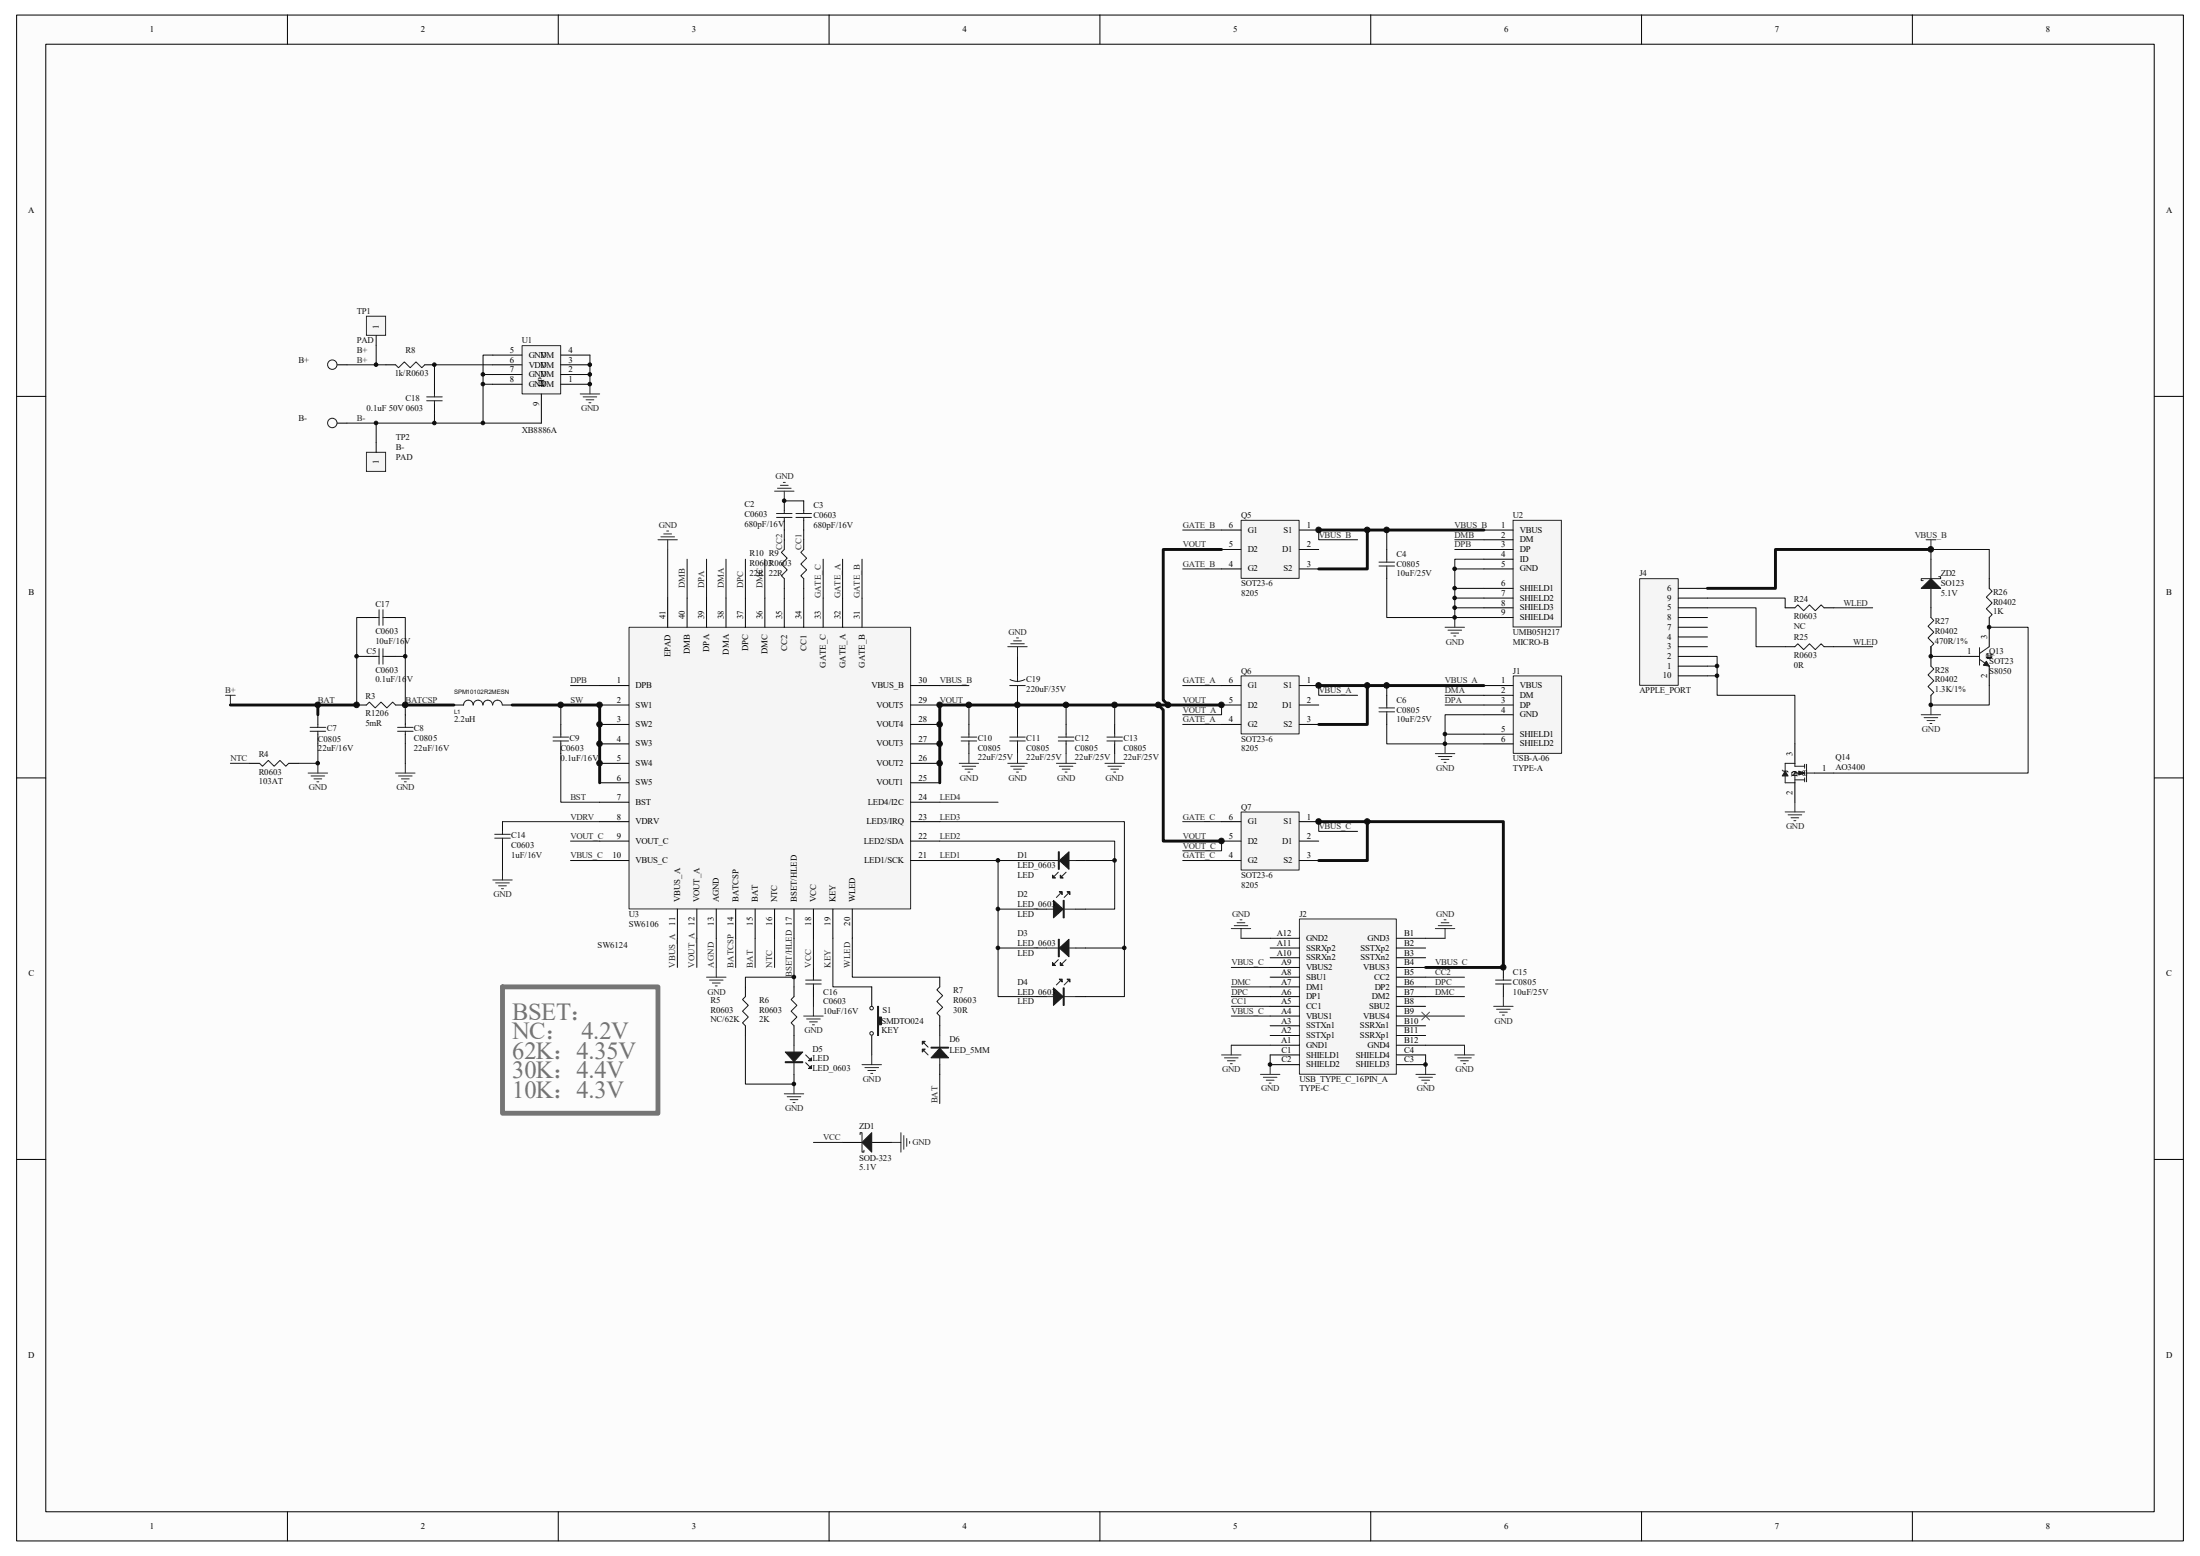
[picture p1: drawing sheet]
<svg xmlns="http://www.w3.org/2000/svg" width="297mm" height="210mm" viewBox="0 0 297 210" stroke-linecap="round" stroke-linejoin="round" font-family="sans-serif">
<path d="M2.3 2.1h292.5v205.9h-292.5z" fill="#fcfcfc"/>
<path d="M2.2 2h292.6v206h-292.6z" fill="none" stroke="#000" stroke-width=".14"/>
<path d="M6.2 6h284.6v198h-284.6z" fill="#fcfcfc"/>
<g fill="none" stroke="#000" stroke-width=".14">
<path d="M6.2 6h284.6v198h-284.6zM38.8 2v3.9M75.4 2v3.9M111.9 2v3.9M148.5 2v3.9M185.1 2v3.9M221.6 2v3.9M258.2 2v3.9M2.2 53.5h4M290.9 53.5h3.9M105.9 67.6v1.3M105.9 70.2v1.3"/>
<path d="M108.5 67.6v1.3M108.5 70.2v1.3M42.9 96.5v1.3M42.9 99.1v1.3M48.2 95.2h1.3M49.5 88.6h1.3M52.1 88.6h1.3M53.4 95.2h1.3M130.8 97.8v1.3M137.4 97.8v1.3M143.9 97.8v1.3M2.2 105h4"/>
<path d="M33.7 103h1.3M39 103h1.3M67.8 110.9v1.3M67.8 113.5v1.3M130.8 100.4v1.3M137.4 100.4v1.3M140 116.1h1.3M143.9 100.4v1.3M145.2 116.1h1.4M290.9 105h3.9M100.6 133.2v1.3M100.6 138.5v1.3"/>
<path d="M107.2 133.2v1.3M107.2 138.5v1.3M109.8 130.6v1.3M109.8 133.2v1.3M117.7 133.2v2.6M117.7 139.8v2.6M2.2 156.5h4M290.9 156.5h3.9M38.8 204v4M75.4 204v4M111.9 204v4M148.5 204v4"/>
<path d="M185.1 204v4M221.6 204v4M258.2 204v4"/>
</g>
<g fill="none" stroke="#1c1c1c" stroke-width=".14">
<path d="M104.8 69.3h2.1M104.8 69.8h2.1M105.9 68.9v.4M105.9 69.8v.4M107.5 69.3h2.1M107.5 69.8h2.1M108.5 68.9v.4M108.5 69.8v.4M41.9 98.2h2.1M41.9 98.7h2.1M42.9 97.8v.4M42.9 98.7v.4"/>
<path d="M49.5 95.2l.4-.4 .8 .7 .7-.7 .8 .7 .8-.7 .4 .4M50.8 88.6h.4M51.2 87.5v2.1M51.7 87.5v2.1M51.7 88.6h.4M129.8 99.5h2.1M130.8 99.1v.4M136.3 99.5h2.1M137.4 99.1v.4M142.9 99.5h2.1M143.9 99.1v.4M35 103l.4 .4 .8-.8 .8 .8 .8-.8 .8 .8 .4-.4"/>
<path d="M66.8 112.6h2.1M66.8 113.1h2.1M67.8 112.2v.4M67.8 113.1v.4M129.8 100h2.1M130.8 100v.4M136.3 100h2.1M137.4 100v.4M141.3 116.1h3.9M142.9 117.7l-.5 .5M142.9 100h2.1M143.9 117.7l-.5 .5"/>
<path d="M143.9 100v.4M100.6 134.5l-.4 .4 .8 .8-.8 .8 .8 .8-.8 .8 .4 .4M107.2 134.5l-.4 .4 .8 .8-.8 .8 .8 .8-.8 .8 .4 .4M108.8 132.3h2.1M108.8 132.8h2.1M109.8 131.9v.4M109.8 132.8v.4"/>
<circle cx="117.7" cy="139.5" r=".24"/>
<circle cx="117.7" cy="136.1" r=".24"/>
</g>
<g fill="#1c1c1c" stroke="#1c1c1c" stroke-width=".14">
<path d="M143 116.1l1.3-1.1v2.3z"/>
<path d="M142.1 118.1l.4 .4h-.4z"/>
<path d="M143.1 118.1l.4 .4h-.4z"/>
<path d="M118.5 135.8h.1v1.5h.4v1h-.4v1.5h-.1z" fill-rule="evenodd"/>
<path d="M142.9 115h.1v2.3h-.1z" fill-rule="evenodd"/>
</g>
<path d="M175.5 124.1h13v20.9h-13z" fill="#f5f5f5"/>
<path d="M175.4 124h13.1v21h-13.1z" fill="none" stroke="#262626" stroke-width=".14"/>
<g fill="none" stroke="#000" stroke-width=".14">
<path d="M171.5 126.6h3.9M171.5 128h3.9M171.5 129.3h3.9M171.5 130.6h3.9M171.5 131.9h3.9M171.5 133.2h3.9M171.5 134.5h3.9M171.5 135.8h3.9M171.5 137.1h3.9M171.5 138.5h3.9M171.5 139.8h3.9M188.5 126.6h4"/>
<path d="M188.5 128h4M188.5 129.3h4M188.5 130.6h4M188.5 131.9h4M188.5 133.2h4M188.5 134.5h4M188.5 135.8h4M188.5 137.1h4M188.5 138.5h4M188.5 139.8h4M171.5 141.1h3.9M171.5 142.4h3.9"/>
<path d="M171.5 143.7h3.9M188.5 141.1h4M188.5 142.4h4M188.5 143.7h4"/>
</g>
<path d="M204.3 91.3h6.5v10.4h-6.5z" fill="#f5f5f5"/>
<path d="M204.3 91.2h6.5v10.5h-6.5z" fill="none" stroke="#262626" stroke-width=".14"/>
<path d="M200.3 92.5h4M200.3 93.8h4M200.3 95.2h4M200.3 96.5h4M200.3 99.1h4M200.3 100.4h4" fill="none" stroke="#000" stroke-width=".14"/>
<path d="M204.3 70.2h6.5v14.4h-6.5z" fill-rule="evenodd" fill="#f5f5f5" stroke="#262626" stroke-width=".14"/>
<g fill="none" stroke="#000" stroke-width=".14">
<path d="M187.2 74.2v1.3M187.2 76.8v1.3M200.3 71.5h4M200.3 72.9h4M200.3 74.2h4M200.3 75.5h4M200.3 76.8h4M200.3 79.4h4M54.7 96.5v1.3M54.7 99.1v1.3M75.7 97.8v1.3M187.2 93.8v1.4"/>
<path d="M187.2 96.5v1.3M200.3 80.7h4M200.3 82h4M200.3 83.3h4M75.7 100.4v1.3M203 130.6v1.3M203 133.2v1.3"/>
</g>
<g fill="none" stroke="#0e0e0e" stroke-width=".14">
<path d="M90.1 74.2v6.5M92.8 75.5v5.2M95.4 75.5v5.2M98 75.5v5.2M100.6 75.5v5.2M103.3 75.5v5.2M105.9 67.6h2.6M111.1 75.5v5.2M113.8 75.5v5.2M116.4 75.5v5.2M196.4 72.9h3.9M196.4 74.2h3.9"/>
<path d="M75.7 95.2v2.6M77 92.5h4M126.9 92.5h3.9M130.8 95.2v2.6M137.4 95.2v2.6M187.2 97.8v2.6h13.1M195.1 93.8h5.2M195.1 95.2h5.2M196.4 82h3.9M31.1 103h2.6M54.7 100.4v2.6M67.8 110.9h13.2"/>
<path d="M67.8 114.8v2.7M75.7 101.7v6.6h5.3M77 113.5h4M77 116.1h4M126.9 116.1h13.1M134.7 116.1v18.4h5.3M91.5 126.6v4M94.1 126.6v4M96.7 126.6v4M99.3 126.6v4M100.6 139.8v6.5h6.6M101.9 126.6v4"/>
<path d="M104.6 126.6v4M107.2 131.9h-6.6v1.3M107.2 126.6v6.6M109.8 126.6v4M112.4 126.6v6.6h5.3M115.1 126.6v5.3h11.8M134.7 122.7h5.3M134.7 128h5.3M166.2 130.6h5.3M166.2 133.2h5.3M166.2 134.5h5.3M166.2 135.8h5.3"/>
<path d="M166.2 137.1h5.3M167.5 126.6h4M192.5 126.6h2.6M192.5 133.2h5.2M192.5 134.5h5.2M192.5 137.1h5.2M192.5 131.9h5.2M166.2 141.1h5.3M171.5 142.4v1.3M192.5 141.1h5.2M192.5 142.4v1.3"/>
</g>
<g fill="none" stroke="#262626" stroke-width=".14">
<path d="M88.8 72.9h2.7M89.2 72.5h1.9M89.6 72.1h1.1M90 71.7h.3M90.1 72.9v1.3M104.6 66.3h2.6M105 65.9h1.8M105.4 65.5h1M105.8 65.1h.2M105.9 66.3v1.3M195.1 84.7h2.6M195.5 85.1h1.8"/>
<path d="M195.9 85.4h1M196.3 85.8h.2M196.4 83.3v1.4M41.6 104.3h2.6M42 104.7h1.8M42.4 105.1h1M42.8 105.5h.2M42.9 103v1.3M53.4 104.3h2.6M53.8 104.7h1.8M54.2 105.1h1M54.6 105.5h.3"/>
<path d="M54.7 103v1.3M66.5 118.8h2.6M66.9 119.2h1.9M67.3 119.6h1.1M67.7 120h.3M67.8 117.5v1.3M129.5 103h2.6M129.9 103.4h1.8M130.3 103.8h1M130.7 104.2h.2M130.8 101.7v1.3M136.1 103h2.6"/>
<path d="M136.4 103.4h1.9M136.8 103.8h1.1M137.2 104.2h.3M137.4 101.7v1.3M142.6 103h2.6M143 103.4h1.8M143.4 103.8h1.1M143.8 104.2h.3M143.9 101.7v1.3M193.8 101.7h2.6M194.2 102.1h1.8M194.6 102.5h1"/>
<path d="M195 102.9h.2M195.1 100.4v1.3M95.4 131.9h2.6M95.8 132.3h1.8M96.2 132.7h1M96.6 133.1h.2M96.7 130.6v1.3M108.5 137.1h2.6M108.9 137.5h1.8M109.3 137.9h1M109.7 138.3h.3M109.8 135.8v1.3"/>
<path d="M166.2 125.3h2.7M166.6 124.9h1.9M167 124.5h1.1M167.4 124.2h.3M167.5 125.3v1.3M193.8 125.3h2.6M194.2 124.9h1.8M194.6 124.5h1M195 124.2h.2M195.1 125.3v1.3M105.9 147.6h2.6M106.3 148h1.8"/>
<path d="M106.7 148.4h1M107.1 148.8h.2M107.2 146.3v1.3M116.4 143.7h2.6M116.8 144.1h1.8M117.2 144.5h1M117.6 144.9h.2M117.7 142.4v1.3M164.9 142.4h2.6M165.3 142.8h1.8M165.7 143.2h1.1M166.1 143.6h.3"/>
<path d="M166.2 141.1v1.3M170.2 145h2.6M170.6 145.4h1.8M171 145.8h1M171.3 146.2h.3M171.5 143.7v1.3M191.2 145h2.6M191.5 145.4h1.9M191.9 145.8h1.1M192.3 146.2h.3M192.5 143.7v1.3M196.4 142.4h2.6"/>
<path d="M196.8 142.8h1.8M197.2 143.2h1M197.6 143.6h.2M197.7 141.1v1.3"/>
</g>
<g fill="none" stroke="#1c1c1c" stroke-width=".14">
<path d="M186.2 75.9h2.1M186.2 76.4h2.1M187.2 75.5v.4M187.2 76.4v.4M53.7 98.2h2.1M53.7 98.7h2.1M54.7 97.8v.4M54.7 98.7v.4M74.7 99.5h2.1M75.7 99.1v.4M186.2 95.5h2.1M186.2 96.1h2.1"/>
<path d="M187.2 95.2v.3M187.2 96.1v.4M74.7 100h2.1M75.7 100v.4M201.9 132.3h2.1M201.9 132.8h2.1M203 131.9v.4M203 132.8v.4"/>
</g>
<path d="M54.7 95.2h6.6M69.1 95.2h11.9v10.5" fill="none" stroke="#0e0e0e" stroke-width=".39"/>
<path d="M167.6 70.3h7.8v7.8h-7.8z" fill="#f5f5f5"/>
<path d="M167.6 70.2h7.8v7.9h-7.8z" fill="none" stroke="#262626" stroke-width=".14"/>
<path d="M164.9 74.2h2.6M164.9 71.5h2.6M164.9 76.8h2.6M175.4 74.2h2.6M175.4 71.5h2.6M175.4 76.8h2.6" fill="none" stroke="#000" stroke-width=".14"/>
<path d="M85 84.7h37.9v38h-37.9z" fill="#f5f5f5"/>
<g fill="none" stroke="#262626" stroke-width=".14">
<path d="M30.4 93.8h1.4M31.1 93.8v1.4M84.9 84.7h38v38h-38zM149.2 103h2.6M149.6 103.4h1.8M150 103.8h1M150.4 104.2h.2M150.5 101.7v1.3M201.6 135.8h2.7M202 136.2h1.9M202.4 136.6h1.1M202.8 137h.3"/>
<path d="M203 134.5v1.3"/>
</g>
<g fill="none" stroke="#000" stroke-width=".14">
<path d="M61.3 95.2h1.3M67.8 95.2h1.3M81 92.5h3.9M81 95.2h3.9M81 97.8h3.9M90.1 80.7v4M92.8 80.7v4M95.4 80.7v4M98 80.7v4M100.6 80.7v4M103.3 80.7v4M105.9 80.7v4"/>
<path d="M108.5 80.7v4M111.1 80.7v4M113.8 80.7v4M116.4 80.7v4M122.9 92.5h4M122.9 95.2h4M122.9 97.8h4M150.5 97.8v1.3M81 100.4h3.9M81 103h3.9M81 105.7h3.9M81 108.3h3.9"/>
<path d="M81 110.9h3.9M81 113.5h3.9M81 116.1h3.9M122.9 100.4h4M122.9 103h4M122.9 105.7h4M122.9 108.3h4M122.9 110.9h4M122.9 113.5h4M122.9 116.1h4M150.5 100.4v1.3M91.5 122.7v3.9"/>
<path d="M94.1 122.7v3.9M96.7 122.7v3.9M99.3 122.7v3.9M101.9 122.7v3.9M104.6 122.7v3.9M107.2 122.7v3.9M107.2 139.8v1.3M109.8 122.7v3.9M112.4 122.7v3.9M115.1 122.7v3.9M140 122.7h1.3M140 128h1.3"/>
<path d="M140 134.5h1.3M145.2 122.7h1.4M145.2 128h1.4M145.2 134.5h1.4M107.2 145v1.3"/>
</g>
<g fill="none" stroke="#0e0e0e" stroke-width=".14">
<path d="M159.7 71.5h5.2M159.7 76.8h5.2M178 71.5v1.4h5.3M187.2 78.1v5.2h13.1M187.2 71.5v2.7M196.4 76.8h3.9M196.4 79.4h3.9M200.3 75.5h-3.9v7.8M53.4 88.6h1.3v7.9M143.9 95.2v2.6M150.5 95.2v2.6M159.7 92.5h5.2"/>
<path d="M159.7 97.8h5.2M164.9 95.2v1.3h-5.2M178 92.5v1.3h5.3M187.2 92.5v1.3M195.1 99.1h5.2M196.4 80.7h3.9M200.3 96.5h-5.2v3.9M42.9 100.4v2.6h-2.6M126.9 113.5h23.6v9.2h-3.9M126.9 110.9h24.9v23.6h-5.2M146.6 116.1h3.9M159.7 110.9h5.2"/>
<path d="M159.7 116.1h5.2M164.9 113.5v1.3h-5.2M178 110.9v1.3h5.3M109.8 134.5v1.3M146.6 128h5.2"/>
</g>
<g fill="none" stroke="#1c1c1c" stroke-width=".14">
<path d="M63.9 95.2a.64 .64 0 0 0-.7-.7 .64 .64 0 0 0-.6 .7M65.2 95.2a.64 .64 0 0 0-.7-.7 .64 .64 0 0 0-.6 .7M66.5 95.2a.64 .64 0 0 0-.6-.7 .64 .64 0 0 0-.7 .7M67.8 95.2a.64 .64 0 0 0-.6-.7 .64 .64 0 0 0-.7 .7M149.4 99.5h2.1M150.5 99.1v.4M149.4 100h2.1M150.5 100v.4M141.3 122.7h3.9M141.3 128h3.9M141.3 134.5h3.9M142.9 129.5l-.5 .6"/>
<path d="M143.1 120.6l-.5 .5M143.1 132.4l-.5 .5M143.9 129.5l-.5 .6M144.2 120.6l-.5 .5M144.2 132.4l-.5 .5M107.2 141.1v3.9M108.8 143.4l.5 .6M108.8 142.4l.5 .5"/>
</g>
<path d="M164.9 74.2h-7.9v20.3l.7 .7M178 71.5h22.3M184.6 71.5v5.3h-6.6M31.1 95.2h17.1M42.9 95.2v1.3M156.4 95.2l.6 .6v17.7h7.9M178 92.5h22.3M184.6 92.5v5.3h-6.6M178 110.9h25v19.7h-10.5M184.6 110.9v5.2h-6.6" fill="none" stroke="#0e0e0e" stroke-width=".39"/>
<path d="M67.8 133.2h21v17.1h-21z" fill="none" stroke="#747474" stroke-width=".66"/>
<g fill="#1c1c1c" stroke="#1c1c1c" stroke-width=".14">
<path d="M142.2 121.5l1.3 1.2-1.3 1.2z"/>
<path d="M144.1 120.3h.4v.4z"/>
<path d="M143 120.3h.4v.4z"/>
<path d="M143 128l1.3-1.2v2.3z"/>
<path d="M142.1 129.9l.4 .4h-.4z"/>
<path d="M143.1 129.9l.4 .4h-.4z"/>
<path d="M142.2 133.3l1.3 1.2-1.3 1.2z"/>
<path d="M144.1 132.2h.4v.3z"/>
<path d="M143 132.2h.4v.3z"/>
<path d="M106 142h2.4l-1.2 1.3z"/>
<path d="M109.2 144.2l.4-.4v.4z"/>
<path d="M109.2 143.2l.4-.4v.4z"/>
<path d="M143.5 121.5h.2v2.4h-.2z" fill-rule="evenodd"/>
<path d="M142.9 126.8h.1v2.3h-.1z" fill-rule="evenodd"/>
<path d="M143.5 133.3h.2v2.4h-.2z" fill-rule="evenodd"/>
<path d="M106 143.3h2.4v.1h-2.4z" fill-rule="evenodd"/>
</g>
<path d="M167.6 91.3h7.8v7.8h-7.8z" fill="#f5f5f5"/>
<path d="M167.6 91.2h7.8v7.9h-7.8z" fill="none" stroke="#262626" stroke-width=".14"/>
<path d="M164.9 95.2h2.6M164.9 92.5h2.6M164.9 97.8h2.6M175.4 95.2h2.6M175.4 92.5h2.6M175.4 97.8h2.6" fill="none" stroke="#000" stroke-width=".14"/>
<path d="M167.6 109.6h7.8v7.8h-7.8z" fill="#f5f5f5"/>
<path d="M136.1 87.3h2.6M136.4 86.9h1.9M136.8 86.5h1.1M137.2 86.1h.3M137.4 87.3v1.3M167.6 109.6h7.8v7.8h-7.8z" fill="none" stroke="#262626" stroke-width=".14"/>
<g fill="none" stroke="#000" stroke-width=".14">
<path d="M49.5 83.3h1.3M52.1 83.3h1.3M137.4 89.9v1.3M137.4 92.5v1.3M164.9 113.5h2.6M164.9 110.9h2.6M164.9 116.1h2.6M175.4 113.5h2.6M175.4 110.9h2.6M175.4 116.1h2.6M126.9 131.9v1.3M126.9 137.1v2.7"/>
<path d="M126.9 143.7v1.3"/>
</g>
<path d="M49.5 88.6h-1.3v6.6M49.5 83.3h-1.3v5.3M53.4 83.3h1.3v5.3M137.4 88.6v1.3M137.4 93.8v1.4M126.9 108.3h7.8M126.9 145v3.9" fill="none" stroke="#0e0e0e" stroke-width=".14"/>
<path d="M50.8 83.3h.4M51.2 82.3v2.1M51.7 82.3v2.1M51.7 83.3h.4M136.3 92.5h2.1M137.4 91.2v.8M138.4 91.7l-1 .3-1-.3M126.9 133.2l-.4 .4 .8 .8-.8 .8 .8 .8-.8 .7 .4 .4M126.9 139.8v3.9M124.8 140.8l.5 .5M124.8 141.9l.5 .5" fill="none" stroke="#1c1c1c" stroke-width=".14"/>
<g fill="#1c1c1c" stroke="#1c1c1c" stroke-width=".14">
<path d="M126.9 141.5l1.2 1.3h-2.4z"/>
<path d="M124.5 140.5h.4l-.4 .4z"/>
<path d="M124.5 141.6h.4l-.4 .4z"/>
<path d="M125.7 141.3h2.4v.2h-2.4z" fill-rule="evenodd"/>
</g>
<path d="M191.9 136.6l1.1 1.1M193 136.6l-1.1 1.1" fill="none" stroke="#4c4c4c" stroke-width=".14"/>
<path d="M164.9 95.2h-38v10.5" fill="none" stroke="#0e0e0e" stroke-width=".39"/>
<path d="M49.5 42.7h2.6v2.6h-2.6z" fill-rule="evenodd" fill="#f5f5f5" stroke="#262626" stroke-width=".14"/>
<path d="M50.8 45.3v1.3" fill="none" stroke="#000" stroke-width=".14"/>
<path d="M49.5 61h2.6v2.6h-2.6z" fill-rule="evenodd" fill="#f5f5f5" stroke="#262626" stroke-width=".14"/>
<path d="M45.5 49.2h1.3M45.5 57.1h1.3M50.8 59.7v1.3M58.7 51.9v1.3M58.7 54.5v1.3" fill="none" stroke="#000" stroke-width=".14"/>
<g fill="none" stroke="#1c1c1c" stroke-width=".14">
<path d="M57.6 53.6h2.1M57.6 54.1h2.1M58.7 53.2v.4M58.7 54.1v.4"/>
<circle cx="44.9" cy="49.2" r=".64"/>
<circle cx="44.9" cy="57.1" r=".64"/>
</g>
<path d="M46.8 49.2h5.3" fill="none" stroke="#0e0e0e" stroke-width=".14"/>
<path d="M70.5 46.7h5.2v6.5h-5.2z" fill="#f5f5f5"/>
<path d="M70.5 46.7h5.2v6.5h-5.2zM78.3 53.2h2.7M78.7 53.6h1.9M79.1 54h1.1M79.5 54.4h.3M79.6 51.9v1.3" fill="none" stroke="#262626" stroke-width=".14"/>
<path d="M52.1 49.2h1.3M57.3 49.2h1.4M66.5 51.9h4M66.5 50.6h4M66.5 49.2h4M66.5 47.9h4M73.1 53.2v3.9M75.7 51.9h3.9M75.7 50.6h3.9M75.7 49.2h3.9M75.7 47.9h3.9" fill="none" stroke="#000" stroke-width=".14"/>
<path d="M46.8 57.1h26.3M50.8 46.6v2.6M50.8 57.1v2.6M58.7 55.8v1.3M65.2 50.6h1.3M65.2 51.9h1.3M66.5 47.9h-1.3v9.2M66.5 49.2h-7.8v2.7M79.6 47.9v4" fill="none" stroke="#0e0e0e" stroke-width=".14"/>
<path d="M53.4 49.2l.4 .4 .8-.8 .8 .8 .8-.8 .7 .8 .4-.4" fill="none" stroke="#1c1c1c" stroke-width=".14"/>
<path d="M221.4 78.1h5.2v14.4h-5.2z" fill="#f5f5f5"/>
<g fill="none" stroke="#262626" stroke-width=".14">
<path d="M221.4 78.1h5.2v14.4h-5.2zM260 72.9h1.3M260.7 72.9v1.3M259.4 96.5h2.6M259.8 96.9h1.8M260.2 97.3h1M260.6 97.6h.2M260.7 95.2v1.3M241 109.6h2.6M241.4 110h1.8M241.8 110.4h1M242.2 110.8h.3"/>
<path d="M242.3 108.3v1.3M120.3 154.2h1.3M121.6 152.9v2.6M122 153.3v1.8M122.4 153.7v1M122.8 154.1v.2"/>
</g>
<g fill="none" stroke="#000" stroke-width=".14">
<path d="M105.9 72.9v1.3M105.9 78.1v1.3M108.5 72.9v1.3M108.5 78.1v1.3M226.6 79.4h3.9M260.7 75.5v2.6M260.7 79.4v3.9M268.6 78.1v1.3M226.6 80.7h3.9M226.6 82h3.9M226.6 83.3h3.9M226.6 84.7h3.9"/>
<path d="M226.6 86h3.9M226.6 87.3h3.9M226.6 88.6h3.9M226.6 89.9h3.9M226.6 91.2h3.9M241 82h1.3M241 87.3h1.3M246.3 82h1.3M246.3 87.3h1.3M260.7 87.3v2.6M260.7 93.8v1.4M264.6 88.6h2.6"/>
<path d="M268.6 83.3v4M268.6 89.9v2.6M242.3 100.4v2.6M242.3 105.7v2.6M244.9 104.3h2.7M113.8 154.2h2.6M117.7 154.2h2.6"/>
</g>
<g fill="none" stroke="#0e0e0e" stroke-width=".14">
<path d="M105.9 71.5v1.4M105.9 79.4v1.3M108.5 71.5v1.4M108.5 79.4v1.3M260.7 75.5v-1.3h7.9v3.9M230.5 88.6h1.3v5.2h10.5v6.6M230.5 80.7h10.5v1.3M230.5 82h6.6v5.3h3.9M230.5 91.2h1.3M230.5 89.9h1.3M247.6 82h5.2M247.6 87.3h5.2"/>
<path d="M260.7 87.3v1.3h3.9M268.6 92.5v2.7h-7.9M268.6 84.7h5.2v19.6h-26.2M109.8 154.2h4"/>
</g>
<g fill="#1c1c1c" stroke="#1c1c1c" stroke-width=".14">
<path d="M259.4 79.4l1.3-1.3 1.3 1.3z"/>
<path d="M268.2 89.3l.4 .6-.8-.1z"/>
<path d="M242.8 104.1l.8 .2-.8 .3z"/>
<path d="M241 104.1l.4 .6h-.8z"/>
<path d="M117.7 152.9v2.6l-1.3-1.3z"/>
</g>
<g fill="none" stroke="#1c1c1c" stroke-width=".14">
<path d="M105.9 74.2l-.4 .4 .8 .7-.8 .8 .8 .8-.8 .8 .4 .4M108.5 74.2l-.4 .4 .8 .7-.8 .8 .8 .8-.8 .8 .4 .4M261.7 77.8h.3v.3h-2.6v.3h.2M268.6 79.4l.3 .4-.7 .8 .7 .8-.7 .8 .7 .8-.3 .3M242.3 82l.4-.4 .8 .8 .8-.8 .8 .8 .8-.8 .4 .4M242.3 87.3l.4-.4 .8 .8 .8-.8 .8 .8 .8-.8 .4 .4M260.7 83.3l.4 .4-.8 .8 .8 .8-.8 .8 .8 .8-.4 .4M260.7 89.9l.4 .4-.8 .8 .8 .8-.8 .8 .8 .8-.4 .3M267.2 89l1.4 .9M267.2 87.4v2.4M268.6 87.3l-1.4 .9M240.6 103.9l.1 .2h.6l.1 .1"/>
<path d="M242.3 105.3h1.3M243.6 103.4h-1.3v-.4h-1.3v1.1M243.6 104.3h-1.3v1.4h-1.3v-1M243.6 103.2v.5M243.6 104.1v.5M243.6 105v.5M243.9 104.3h1M243.9 103.2v2.3M116.1 153.1v-.2h.3v2.6h.2v-.3"/>
</g>
<path d="M260.7 74.2h-21v5.2h-9.2" fill="none" stroke="#0e0e0e" stroke-width=".39"/>
<g fill="#0e0e0e" stroke="#0e0e0e" stroke-width=".14">
<circle cx="42.9" cy="103" r=".24"/>
<circle cx="42.9" cy="95.1" r=".37"/>
<circle cx="48.1" cy="95.1" r=".37"/>
<circle cx="48.1" cy="88.6" r=".24"/>
<circle cx="50.8" cy="57.1" r=".24"/>
<circle cx="50.8" cy="49.2" r=".24"/>
<circle cx="54.7" cy="95.1" r=".37"/>
<circle cx="54.7" cy="88.6" r=".24"/>
<circle cx="58.6" cy="57.1" r=".24"/>
<circle cx="58.6" cy="49.2" r=".24"/>
<circle cx="65.2" cy="57.1" r=".24"/>
<circle cx="65.2" cy="51.8" r=".24"/>
<circle cx="65.2" cy="50.5" r=".24"/>
<circle cx="75.7" cy="95.1" r=".37"/>
<circle cx="79.6" cy="51.8" r=".24"/>
<circle cx="79.6" cy="50.5" r=".24"/>
<circle cx="79.6" cy="49.2" r=".24"/>
<circle cx="80.9" cy="103" r=".37"/>
<circle cx="80.9" cy="100.4" r=".37"/>
<circle cx="80.9" cy="97.8" r=".37"/>
<circle cx="80.9" cy="95.1" r=".37"/>
<circle cx="105.9" cy="67.6" r=".24"/>
<circle cx="107.2" cy="146.3" r=".24"/>
<circle cx="107.2" cy="131.9" r=".24"/>
<circle cx="126.9" cy="103" r=".37"/>
<circle cx="126.9" cy="100.4" r=".37"/>
<circle cx="126.9" cy="97.8" r=".37"/>
<circle cx="126.9" cy="95.1" r=".37"/>
<circle cx="130.8" cy="95.1" r=".37"/>
<circle cx="134.7" cy="127.9" r=".24"/>
<circle cx="134.7" cy="122.7" r=".24"/>
<circle cx="134.7" cy="116.1" r=".24"/>
<circle cx="137.3" cy="95.1" r=".37"/>
<circle cx="143.9" cy="95.1" r=".37"/>
<circle cx="150.5" cy="116.1" r=".24"/>
<circle cx="150.5" cy="95.1" r=".37"/>
<circle cx="151.8" cy="127.9" r=".24"/>
<circle cx="156.4" cy="95.1" r=".37"/>
<circle cx="157.7" cy="95.1" r=".37"/>
<circle cx="164.9" cy="113.5" r=".37"/>
<circle cx="164.9" cy="95.1" r=".37"/>
<circle cx="171.5" cy="143.7" r=".24"/>
<circle cx="178" cy="110.9" r=".37"/>
<circle cx="178" cy="92.5" r=".37"/>
<circle cx="178" cy="71.5" r=".37"/>
<circle cx="184.6" cy="110.9" r=".37"/>
<circle cx="184.6" cy="92.5" r=".37"/>
<circle cx="184.6" cy="71.5" r=".37"/>
<circle cx="187.2" cy="92.5" r=".37"/>
<circle cx="187.2" cy="71.5" r=".37"/>
<circle cx="192.4" cy="143.7" r=".24"/>
<circle cx="195.1" cy="100.4" r=".24"/>
<circle cx="195.1" cy="99.1" r=".24"/>
<circle cx="196.4" cy="83.3" r=".24"/>
<circle cx="196.4" cy="82" r=".24"/>
<circle cx="196.4" cy="80.7" r=".24"/>
<circle cx="196.4" cy="79.4" r=".24"/>
<circle cx="196.4" cy="76.8" r=".24"/>
<circle cx="202.9" cy="130.6" r=".37"/>
<circle cx="231.8" cy="91.2" r=".24"/>
<circle cx="231.8" cy="89.9" r=".24"/>
<circle cx="260.7" cy="95.1" r=".24"/>
<circle cx="260.7" cy="88.6" r=".24"/>
<circle cx="260.7" cy="74.1" r=".37"/>
<circle cx="268.5" cy="84.6" r=".24"/>
</g>
<g font-size="3.3" fill="#747474">
<text x="69.1" y="137.7">BSET：</text>
<text x="69.1" y="140.3">NC： 4.2V</text>
<text x="69.1" y="142.9">62K：4.35V</text>
<text x="69.1" y="145.5">30K：4.4V</text>
<text x="69.1" y="148.2">10K：4.3V</text>
</g>
<g font-size="1.2">
<text x="20.2" y="4.3">1</text>
<text x="56.8" y="4.3">2</text>
<text x="93.4" y="4.3">3</text>
<text x="129.9" y="4.3">4</text>
<text x="166.5" y="4.3">5</text>
<text x="203.1" y="4.3">6</text>
<text x="239.6" y="4.3">7</text>
<text x="276.2" y="4.3">8</text>
<text x="3.8" y="28.8">A</text>
<text x="292.4" y="28.8">A</text>
<text x="51.1" y="44.4" transform="rotate(-90 51.1 44.4)">1</text>
<text x="68.8" y="47.6">5</text>
<text x="76.8" y="47.6">4</text>
<text x="68.8" y="48.9">6</text>
<text x="68.8" y="50.2">7</text>
<text x="68.8" y="51.6">8</text>
<text x="71.4" y="48.3">GND</text>
<text x="71.4" y="49.6">VDD</text>
<text x="71.4" y="50.9">GND</text>
<text x="71.4" y="52.2">GND</text>
<text x="73" y="52.2">VM</text>
<text x="73" y="50.9">VM</text>
<text x="73" y="49.6">VM</text>
<text x="73" y="48.3">VM</text>
<text x="73.4" y="52.2" transform="rotate(-90 73.4 52.2)">EP</text>
<text x="76.8" y="51.6">1</text>
<text x="76.8" y="50.2">2</text>
<text x="76.8" y="48.9">3</text>
<text x="72.8" y="54.8" transform="rotate(-90 72.8 54.8)">9</text>
<text x="51.1" y="62.6" transform="rotate(-90 51.1 62.6)">1</text>
<text x="165.9" y="71.2">6</text>
<text x="168.4" y="71.9">G1</text>
<text x="173.3" y="71.9">S1</text>
<text x="176.4" y="71.2">1</text>
<text x="202.6" y="71.2">1</text>
<text x="205.2" y="71.9">VBUS</text>
<text x="165.9" y="73.9">5</text>
<text x="165.9" y="76.5">4</text>
<text x="168.4" y="74.5">D2</text>
<text x="168.4" y="77.1">G2</text>
<text x="173.1" y="74.5">D1</text>
<text x="173.3" y="77.1">S2</text>
<text x="176.4" y="76.5">3</text>
<text x="176.4" y="73.9">2</text>
<text x="202.6" y="72.6">2</text>
<text x="202.6" y="73.9">3</text>
<text x="202.6" y="75.2">4</text>
<text x="202.6" y="76.5">5</text>
<text x="205.2" y="73.2">DM</text>
<text x="205.2" y="74.5">DP</text>
<text x="205.2" y="75.8">ID</text>
<text x="205.2" y="77.1">GND</text>
<text x="3.9" y="80.3">B</text>
<text x="89.8" y="83.6" transform="rotate(-90 89.8 83.6)">41</text>
<text x="92.5" y="83.6" transform="rotate(-90 92.5 83.6)">40</text>
<text x="95.1" y="83.6" transform="rotate(-90 95.1 83.6)">39</text>
<text x="97.7" y="83.6" transform="rotate(-90 97.7 83.6)">38</text>
<text x="100.3" y="83.6" transform="rotate(-90 100.3 83.6)">37</text>
<text x="103" y="83.6" transform="rotate(-90 103 83.6)">36</text>
<text x="105.6" y="83.6" transform="rotate(-90 105.6 83.6)">35</text>
<text x="108.2" y="83.6" transform="rotate(-90 108.2 83.6)">34</text>
<text x="110.8" y="83.6" transform="rotate(-90 110.8 83.6)">33</text>
<text x="113.5" y="83.6" transform="rotate(-90 113.5 83.6)">32</text>
<text x="116.1" y="83.6" transform="rotate(-90 116.1 83.6)">31</text>
<text x="202.6" y="79.1">6</text>
<text x="202.6" y="80.4">7</text>
<text x="202.6" y="81.7">8</text>
<text x="202.6" y="83.1">9</text>
<text x="205.2" y="79.8">SHIELD1</text>
<text x="205.2" y="81.1">SHIELD2</text>
<text x="205.2" y="82.4">SHIELD3</text>
<text x="205.2" y="83.7">SHIELD4</text>
<text x="225.1" y="79.8">6</text>
<text x="225.1" y="81.1">9</text>
<text x="225.1" y="82.4">5</text>
<text x="225.1" y="83.7">8</text>
<text x="292.4" y="80.3">B</text>
<text x="90.5" y="88.7" transform="rotate(-90 90.5 88.7)">EPAD</text>
<text x="93.1" y="88.3" transform="rotate(-90 93.1 88.3)">DMB</text>
<text x="95.8" y="88" transform="rotate(-90 95.8 88)">DPA</text>
<text x="98.4" y="88.4" transform="rotate(-90 98.4 88.4)">DMA</text>
<text x="101" y="87.9" transform="rotate(-90 101 87.9)">DPC</text>
<text x="103.6" y="88.3" transform="rotate(-90 103.6 88.3)">DMC</text>
<text x="106.3" y="87.8" transform="rotate(-90 106.3 87.8)">CC2</text>
<text x="108.9" y="87.8" transform="rotate(-90 108.9 87.8)">CC1</text>
<text x="225.1" y="85">7</text>
<text x="225.1" y="86.3">4</text>
<text x="225.1" y="87.6">3</text>
<text x="225.1" y="88.9">2</text>
<text x="265.6" y="88.3">1</text>
<text x="268.2" y="88.9">B</text>
<text x="268.3" y="86.2" transform="rotate(-90 268.3 86.2)">3</text>
<text x="268.9" y="89" transform="rotate(-90 268.9 89)">C</text>
<text x="268.9" y="89" transform="rotate(-90 268.9 89)">E</text>
<text x="83.3" y="92.2">1</text>
<text x="83.3" y="94.9">2</text>
<text x="85.8" y="92.9">DPB</text>
<text x="85.8" y="95.5">SW1</text>
<text x="111.5" y="90.1" transform="rotate(-90 111.5 90.1)">GATE_C</text>
<text x="114.1" y="90.1" transform="rotate(-90 114.1 90.1)">GATE_A</text>
<text x="116.8" y="90.1" transform="rotate(-90 116.8 90.1)">GATE_B</text>
<text x="117.6" y="92.9">VBUS_B</text>
<text x="118.3" y="95.5">VOUT5</text>
<text x="124" y="94.9">29</text>
<text x="124" y="92.2">30</text>
<text x="165.9" y="94.9">5</text>
<text x="165.9" y="92.2">6</text>
<text x="168.4" y="95.5">D2</text>
<text x="168.4" y="92.9">G1</text>
<text x="173.1" y="95.5">D1</text>
<text x="173.3" y="92.9">S1</text>
<text x="176.4" y="92.2">1</text>
<text x="176.4" y="94.9">2</text>
<text x="202.6" y="92.2">1</text>
<text x="202.6" y="93.6">2</text>
<text x="202.6" y="94.9">3</text>
<text x="205.2" y="92.9">VBUS</text>
<text x="205.2" y="94.2">DM</text>
<text x="205.2" y="95.5">DP</text>
<text x="224.5" y="91.6">10</text>
<text x="225.1" y="90.3">1</text>
<text x="268.3" y="91.6" transform="rotate(-90 268.3 91.6)">2</text>
<text x="83.3" y="97.5">3</text>
<text x="83.3" y="100.1">4</text>
<text x="85.8" y="98.1">SW2</text>
<text x="85.8" y="100.8">SW3</text>
<text x="118.3" y="100.8">VOUT3</text>
<text x="118.3" y="98.1">VOUT4</text>
<text x="124" y="100.1">27</text>
<text x="124" y="97.5">28</text>
<text x="165.9" y="97.5">4</text>
<text x="168.4" y="98.1">G2</text>
<text x="173.3" y="98.1">S2</text>
<text x="176.4" y="97.5">3</text>
<text x="202.6" y="96.2">4</text>
<text x="202.6" y="98.8">5</text>
<text x="202.6" y="100.1">6</text>
<text x="205.2" y="96.8">GND</text>
<text x="205.2" y="99.4">SHIELD1</text>
<text x="205.2" y="100.8">SHIELD2</text>
<text x="242" y="102" transform="rotate(-90 242 102)">3</text>
<text x="83.3" y="102.7">5</text>
<text x="83.3" y="105.4">6</text>
<text x="83.3" y="108">7</text>
<text x="85.8" y="103.4">SW4</text>
<text x="85.8" y="106">SW5</text>
<text x="118.3" y="106">VOUT1</text>
<text x="118.3" y="103.4">VOUT2</text>
<text x="124" y="108">24</text>
<text x="124" y="105.4">25</text>
<text x="124" y="102.7">26</text>
<text x="242" y="107.3" transform="rotate(-90 242 107.3)">2</text>
<text x="242.7" y="104.8" transform="rotate(-90 242.7 104.8)">D</text>
<text x="242.7" y="104.7" transform="rotate(-90 242.7 104.7)">S</text>
<text x="243.2" y="104.7">G</text>
<text x="246" y="104.1">1</text>
<text x="83.3" y="110.6">8</text>
<text x="83.3" y="113.2">9</text>
<text x="85.8" y="108.6">BST</text>
<text x="85.8" y="111.3">VDRV</text>
<text x="85.8" y="113.9">VOUT_C</text>
<text x="116.6" y="113.9">LED2/SDA</text>
<text x="117" y="111.3">LED3/IRQ</text>
<text x="117.2" y="108.6">LED4/I2C</text>
<text x="124" y="113.2">22</text>
<text x="124" y="110.6">23</text>
<text x="165.9" y="113.2">5</text>
<text x="165.9" y="110.6">6</text>
<text x="168.4" y="113.9">D2</text>
<text x="168.4" y="111.3">G1</text>
<text x="173.1" y="113.9">D1</text>
<text x="173.3" y="111.3">S1</text>
<text x="176.4" y="110.6">1</text>
<text x="176.4" y="113.2">2</text>
<text x="82.7" y="115.9">10</text>
<text x="85.8" y="116.5">VBUS_C</text>
<text x="116.7" y="116.5">LED1/SCK</text>
<text x="124" y="115.9">21</text>
<text x="165.9" y="115.9">4</text>
<text x="168.4" y="116.5">G2</text>
<text x="173.3" y="116.5">S2</text>
<text x="176.4" y="115.9">3</text>
<text x="91.1" y="124.9" transform="rotate(-90 91.1 124.9)">11</text>
<text x="91.8" y="121.8" transform="rotate(-90 91.8 121.8)">VBUS_A</text>
<text x="93.8" y="124.9" transform="rotate(-90 93.8 124.9)">12</text>
<text x="94.4" y="121.8" transform="rotate(-90 94.4 121.8)">VOUT_A</text>
<text x="96.4" y="124.9" transform="rotate(-90 96.4 124.9)">13</text>
<text x="97.1" y="121.8" transform="rotate(-90 97.1 121.8)">AGND</text>
<text x="99" y="124.9" transform="rotate(-90 99 124.9)">14</text>
<text x="99.7" y="121.8" transform="rotate(-90 99.7 121.8)">BATCSP</text>
<text x="101.6" y="124.9" transform="rotate(-90 101.6 124.9)">15</text>
<text x="102.3" y="121.8" transform="rotate(-90 102.3 121.8)">BAT</text>
<text x="104.3" y="124.9" transform="rotate(-90 104.3 124.9)">16</text>
<text x="104.9" y="121.8" transform="rotate(-90 104.9 121.8)">NTC</text>
<text x="107.6" y="121.8" transform="rotate(-90 107.6 121.8)">BSET/HLED</text>
<text x="109.5" y="124.9" transform="rotate(-90 109.5 124.9)">18</text>
<text x="110.2" y="121.8" transform="rotate(-90 110.2 121.8)">VCC</text>
<text x="112.1" y="124.9" transform="rotate(-90 112.1 124.9)">19</text>
<text x="112.8" y="121.8" transform="rotate(-90 112.8 121.8)">KEY</text>
<text x="114.8" y="124.9" transform="rotate(-90 114.8 124.9)">20</text>
<text x="115.4" y="121.8" transform="rotate(-90 115.4 121.8)">WLED</text>
<text x="3.9" y="131.7">C</text>
<text x="172.4" y="126.4">A12</text>
<text x="172.4" y="127.7">A11</text>
<text x="172.4" y="129">A10</text>
<text x="173" y="130.3">A9</text>
<text x="173" y="131.6">A8</text>
<text x="176.3" y="127">GND2</text>
<text x="176.3" y="128.3">SSRXp2</text>
<text x="176.3" y="129.6">SSRXn2</text>
<text x="176.3" y="130.9">VBUS2</text>
<text x="183.7" y="129.6">SSTXn2</text>
<text x="183.7" y="128.3">SSTXp2</text>
<text x="184" y="130.9">VBUS3</text>
<text x="184.6" y="127">GND3</text>
<text x="189.6" y="131.6">B5</text>
<text x="189.6" y="130.3">B4</text>
<text x="189.6" y="129">B3</text>
<text x="189.6" y="127.7">B2</text>
<text x="189.6" y="126.4">B1</text>
<text x="292.4" y="131.7">C</text>
<text x="173" y="132.9">A7</text>
<text x="173" y="134.2">A6</text>
<text x="173" y="135.6">A5</text>
<text x="173" y="136.9">A4</text>
<text x="176.3" y="132.2">SBU1</text>
<text x="176.3" y="133.6">DM1</text>
<text x="176.3" y="134.9">DP1</text>
<text x="176.3" y="136.2">CC1</text>
<text x="176.3" y="137.5">VBUS1</text>
<text x="184" y="137.5">VBUS4</text>
<text x="184.8" y="136.2">SBU2</text>
<text x="185.2" y="134.9">DM2</text>
<text x="185.5" y="132.2">CC2</text>
<text x="185.6" y="133.6">DP2</text>
<text x="189.6" y="136.9">B9</text>
<text x="189.6" y="135.6">B8</text>
<text x="189.6" y="134.2">B7</text>
<text x="189.6" y="132.9">B6</text>
<text x="173" y="138.2">A3</text>
<text x="173" y="139.5">A2</text>
<text x="173" y="140.8">A1</text>
<text x="173" y="142.1">C1</text>
<text x="173" y="143.4">C2</text>
<text x="176.3" y="138.8">SSTXn1</text>
<text x="176.3" y="140.1">SSTXp1</text>
<text x="176.3" y="141.4">GND1</text>
<text x="176.3" y="142.7">SHIELD1</text>
<text x="183" y="142.7">SHIELD4</text>
<text x="183.6" y="140.1">SSRXp1</text>
<text x="183.6" y="138.8">SSRXn1</text>
<text x="184.6" y="141.4">GND4</text>
<text x="189.6" y="143.4">C3</text>
<text x="189.6" y="142.1">C4</text>
<text x="189.6" y="140.8">B12</text>
<text x="189.6" y="139.5">B11</text>
<text x="189.6" y="138.2">B10</text>
<text x="176.3" y="144.1">SHIELD2</text>
<text x="183" y="144.1">SHIELD3</text>
<text x="3.8" y="183.3">D</text>
<text x="292.4" y="183.3">D</text>
<text x="20.2" y="206.4">1</text>
<text x="56.8" y="206.4">2</text>
<text x="93.4" y="206.4">3</text>
<text x="129.9" y="206.4">4</text>
<text x="166.5" y="206.4">5</text>
<text x="203.1" y="206.4">6</text>
<text x="239.6" y="206.4">7</text>
<text x="276.2" y="206.4">8</text>
</g>
<g font-size="1.2" fill="#0e0e0e">
<text x="48.2" y="47.6">B+</text>
<text x="48.2" y="46.3">PAD</text>
<text x="48.2" y="42.4">TP1</text>
<text x="54.7" y="47.6">R8</text>
<text x="70.4" y="46.3">U1</text>
<text x="40.3" y="48.9">B+</text>
<text x="53.3" y="50.8">1k/R0603</text>
<text x="40.3" y="56.8">B-</text>
<text x="49.5" y="55.5">0.1uF 50V 0603</text>
<text x="53.4" y="59.4">TP2</text>
<text x="54.7" y="54.2">C18</text>
<text x="70.4" y="58.4">XB8886A</text>
<text x="53.4" y="60.7">B-</text>
<text x="53.4" y="62.1">PAD</text>
<text x="100.5" y="71.1">680pF/16V</text>
<text x="100.5" y="68.5">C2</text>
<text x="100.5" y="69.8">C0603</text>
<text x="109.8" y="71.2">680pF/16V</text>
<text x="109.8" y="68.6">C3</text>
<text x="109.8" y="69.9">C0603</text>
<text x="167.6" y="69.9">Q5</text>
<text x="204.3" y="69.9">U2</text>
<text x="101.2" y="77.7">22R</text>
<text x="101.2" y="75.1">R10 R9</text>
<text x="101.2" y="76.4">R0603R0603</text>
<text x="103.8" y="77.7">22R</text>
<text x="188.6" y="77.8">10uF/25V</text>
<text x="188.6" y="75.2">C4</text>
<text x="188.6" y="76.5">C0805</text>
<text x="221.3" y="77.8">J4</text>
<text x="262" y="77.8">ZD2</text>
<text x="50.7" y="81.9">C17</text>
<text x="167.6" y="80.4">8205</text>
<text x="167.6" y="79.1">SOT23-6</text>
<text x="242.2" y="81.2">R24</text>
<text x="242.2" y="83.6">R0603</text>
<text x="262" y="79.1">SO123</text>
<text x="262" y="80.4">5.1V</text>
<text x="269.1" y="82.9">1K</text>
<text x="269.1" y="80.3">R26</text>
<text x="269.1" y="81.6">R0402</text>
<text x="49.5" y="88.3">C5</text>
<text x="50.7" y="86.9">10uF/16V</text>
<text x="50.7" y="85.6">C0603</text>
<text x="204.3" y="85.7">UMB05H217</text>
<text x="204.3" y="87">MICRO-B</text>
<text x="242.2" y="84.9">NC</text>
<text x="242.2" y="86.4">R25</text>
<text x="242.2" y="88.8">R0603</text>
<text x="261.2" y="86.9">470R/1%</text>
<text x="261.2" y="84.2">R27</text>
<text x="261.2" y="85.6">R0402</text>
<text x="268.6" y="89.6">SOT23</text>
<text x="268.6" y="88.3">Q13</text>
<text x="49.4" y="94.3">R3</text>
<text x="50.7" y="92.1">0.1uF/16V</text>
<text x="50.7" y="90.8">C0603</text>
<text x="138.6" y="93.4">220uF/35V</text>
<text x="138.6" y="92.1">C19</text>
<text x="167.6" y="90.9">Q6</text>
<text x="188.6" y="94.9">C6</text>
<text x="204.3" y="90.9">J1</text>
<text x="221.3" y="93.6">APPLE_PORT</text>
<text x="242.2" y="90.1">0R</text>
<text x="261.2" y="93.4">1.3K/1%</text>
<text x="261.2" y="90.8">R28</text>
<text x="261.2" y="92.1">R0402</text>
<text x="268.6" y="90.9">S8050</text>
<text x="42.9" y="101.4">22uF/16V</text>
<text x="42.9" y="100.1">C0805</text>
<text x="44.1" y="98.7">C7</text>
<text x="49.4" y="98">5mR</text>
<text x="49.4" y="96.7">R1206</text>
<text x="55.9" y="101.3">22uF/16V</text>
<text x="55.9" y="98.7">C8</text>
<text x="55.9" y="100">C0805</text>
<text x="61.3" y="97.5">2.2uH</text>
<text x="75.7" y="101.4">C0603</text>
<text x="76.9" y="100">C9</text>
<text x="132" y="100">C10</text>
<text x="132" y="101.3">C0805</text>
<text x="138.6" y="100">C11</text>
<text x="138.6" y="101.3">C0805</text>
<text x="145.1" y="100">C12</text>
<text x="145.1" y="101.3">C0805</text>
<text x="151.7" y="100">C13</text>
<text x="151.7" y="101.3">C0805</text>
<text x="167.6" y="101.4">8205</text>
<text x="167.6" y="100.1">SOT23-6</text>
<text x="188.6" y="97.5">10uF/25V</text>
<text x="188.6" y="96.2">C0805</text>
<text x="34.9" y="105.9">103AT</text>
<text x="34.9" y="102.2">R4</text>
<text x="34.9" y="104.6">R0603</text>
<text x="75.7" y="102.7">0.1uF/16V</text>
<text x="132" y="102.6">22uF/25V</text>
<text x="138.6" y="102.6">22uF/25V</text>
<text x="145.1" y="102.6">22uF/25V</text>
<text x="151.7" y="102.6">22uF/25V</text>
<text x="204.3" y="104.1">TYPE-A</text>
<text x="204.3" y="102.7">USB-A-06</text>
<text x="247.8" y="103.9">AO3400</text>
<text x="247.8" y="102.6">Q14</text>
<text x="69" y="113.1">C14</text>
<text x="167.6" y="109.3">Q7</text>
<text x="69" y="115.7">1uF/16V</text>
<text x="69" y="114.4">C0603</text>
<text x="137.4" y="118.5">LED</text>
<text x="137.4" y="117.2">LED_0603</text>
<text x="137.4" y="115.9">D1</text>
<text x="167.6" y="119.8">8205</text>
<text x="167.6" y="118.5">SOT23-6</text>
<text x="84.9" y="123.7">U3</text>
<text x="84.9" y="125.1">SW6106</text>
<text x="137.4" y="123.7">LED</text>
<text x="137.4" y="122.4">LED_0603</text>
<text x="137.4" y="121.1">D2</text>
<text x="175.4" y="123.7">J2</text>
<text x="80.7" y="127.9">SW6124</text>
<text x="137.4" y="129">LED</text>
<text x="137.4" y="127.7">LED_0603</text>
<text x="137.4" y="126.4">D3</text>
<text x="204.3" y="131.6">C15</text>
<text x="95.9" y="135.4">R5</text>
<text x="95.9" y="136.7">R0603</text>
<text x="102.5" y="135.4">R6</text>
<text x="102.5" y="136.7">R0603</text>
<text x="111.1" y="136.9">10uF/16V</text>
<text x="111.1" y="134.2">C16</text>
<text x="111.1" y="135.6">C0603</text>
<text x="119.1" y="136.7">S1</text>
<text x="128.7" y="136.7">30R</text>
<text x="128.7" y="134.1">R7</text>
<text x="128.7" y="135.4">R0603</text>
<text x="137.4" y="135.6">LED</text>
<text x="137.4" y="134.2">LED_0603</text>
<text x="137.4" y="132.9">D4</text>
<text x="204.3" y="134.2">10uF/25V</text>
<text x="204.3" y="132.9">C0805</text>
<text x="95.9" y="138">NC/62K</text>
<text x="102.5" y="138">2K</text>
<text x="109.7" y="143.3">LED</text>
<text x="109.7" y="141.9">D5</text>
<text x="119" y="139.5">KEY</text>
<text x="119" y="138.2">SMDTO024</text>
<text x="128.2" y="142.1">LED_5MM</text>
<text x="128.2" y="140.6">D6</text>
<text x="109.7" y="144.6">LED_0603</text>
<text x="175.4" y="147.3">TYPE-C</text>
<text x="175.4" y="146">USB_TYPE_C_16PIN_A</text>
<text x="116" y="152.4">ZD1</text>
<text x="116" y="157.9">5.1V</text>
<text x="116" y="156.7">SOD-323</text>
</g>
<g font-size="1.2" fill="#262626">
<text x="48.2" y="48.9">B+</text>
<text x="48.2" y="56.8">B-</text>
<text x="78.4" y="55.5">GND</text>
<text x="104.7" y="64.7">GND</text>
<text x="88.9" y="71.2">GND</text>
<text x="159.7" y="71.2">GATE_B</text>
<text x="196.4" y="71.2">VBUS_B</text>
<text x="105.6" y="74.2" transform="rotate(-90 105.6 74.2)">CC2</text>
<text x="108.2" y="74.2" transform="rotate(-90 108.2 74.2)">CC1</text>
<text x="159.7" y="73.9">VOUT</text>
<text x="159.7" y="76.5">GATE_B</text>
<text x="178.1" y="72.6">VBUS_B</text>
<text x="196.4" y="72.6">DMB</text>
<text x="196.4" y="73.9">DPB</text>
<text x="258.5" y="72.6">VBUS_B</text>
<text x="92.5" y="79.4" transform="rotate(-90 92.5 79.4)">DMB</text>
<text x="95.1" y="79.4" transform="rotate(-90 95.1 79.4)">DPA</text>
<text x="97.7" y="79.4" transform="rotate(-90 97.7 79.4)">DMA</text>
<text x="100.3" y="79.4" transform="rotate(-90 100.3 79.4)">DPC</text>
<text x="103" y="79.4" transform="rotate(-90 103 79.4)">DMC</text>
<text x="110.8" y="80.7" transform="rotate(-90 110.8 80.7)">GATE_C</text>
<text x="113.5" y="80.7" transform="rotate(-90 113.5 80.7)">GATE_A</text>
<text x="116.1" y="80.7" transform="rotate(-90 116.1 80.7)">GATE_B</text>
<text x="248.9" y="81.7">WLED</text>
<text x="136.1" y="85.7">GND</text>
<text x="195.2" y="87">GND</text>
<text x="250.2" y="87">WLED</text>
<text x="30.4" y="93.6">B+</text>
<text x="42.9" y="94.9">BAT</text>
<text x="54.7" y="94.9">BATCSP</text>
<text x="77" y="92.2">DPB</text>
<text x="77" y="94.9">SW</text>
<text x="126.9" y="92.2">VBUS_B</text>
<text x="126.9" y="94.9">VOUT</text>
<text x="159.7" y="94.9">VOUT</text>
<text x="159.7" y="92.2">GATE_A</text>
<text x="178.1" y="93.6">VBUS_A</text>
<text x="195.1" y="93.6">DMA</text>
<text x="195.1" y="94.9">DPA</text>
<text x="195.1" y="92.2">VBUS_A</text>
<text x="159.7" y="97.5">GATE_A</text>
<text x="159.7" y="96.2">VOUT_A</text>
<text x="259.5" y="98.8">GND</text>
<text x="31.1" y="102.7">NTC</text>
<text x="41.7" y="106.7">GND</text>
<text x="53.5" y="106.7">GND</text>
<text x="77" y="108">BST</text>
<text x="126.9" y="108">LED4</text>
<text x="129.6" y="105.4">GND</text>
<text x="136.1" y="105.4">GND</text>
<text x="142.7" y="105.4">GND</text>
<text x="149.3" y="105.4">GND</text>
<text x="193.9" y="104.1">GND</text>
<text x="77" y="113.2">VOUT_C</text>
<text x="77" y="110.6">VDRV</text>
<text x="126.9" y="113.2">LED2</text>
<text x="126.9" y="110.6">LED3</text>
<text x="159.7" y="113.2">VOUT</text>
<text x="159.7" y="110.6">GATE_C</text>
<text x="178.1" y="111.9">VBUS_C</text>
<text x="241.1" y="111.9">GND</text>
<text x="77" y="115.9">VBUS_C</text>
<text x="126.9" y="115.9">LED1</text>
<text x="159.7" y="115.9">GATE_C</text>
<text x="159.7" y="114.6">VOUT_C</text>
<text x="66.6" y="121.1">GND</text>
<text x="166.3" y="123.7">GND</text>
<text x="193.9" y="123.7">GND</text>
<text x="91.1" y="130.6" transform="rotate(-90 91.1 130.6)">VBUS_A</text>
<text x="93.8" y="130.6" transform="rotate(-90 93.8 130.6)">VOUT_A</text>
<text x="96.4" y="130.6" transform="rotate(-90 96.4 130.6)">AGND</text>
<text x="99" y="130.6" transform="rotate(-90 99 130.6)">BATCSP</text>
<text x="101.6" y="130.6" transform="rotate(-90 101.6 130.6)">BAT</text>
<text x="104.3" y="130.6" transform="rotate(-90 104.3 130.6)">NTC</text>
<text x="106.9" y="131.9" transform="rotate(-90 106.9 131.9)">BSET/HLED 17</text>
<text x="109.5" y="130.6" transform="rotate(-90 109.5 130.6)">VCC</text>
<text x="112.1" y="130.6" transform="rotate(-90 112.1 130.6)">KEY</text>
<text x="114.8" y="130.6" transform="rotate(-90 114.8 130.6)">WLED</text>
<text x="166.2" y="130.3">VBUS_C</text>
<text x="193.8" y="130.3">VBUS_C</text>
<text x="193.8" y="131.6">CC2</text>
<text x="95.5" y="134.2">GND</text>
<text x="166.2" y="132.9">DMC</text>
<text x="166.2" y="134.2">DPC</text>
<text x="166.2" y="135.6">CC1</text>
<text x="166.2" y="136.9">VBUS_C</text>
<text x="193.8" y="132.9">DPC</text>
<text x="193.8" y="134.2">DMC</text>
<text x="108.6" y="139.5">GND</text>
<text x="201.8" y="138.2">GND</text>
<text x="106" y="149.9">GND</text>
<text x="116.5" y="146">GND</text>
<text x="126.6" y="148.9" transform="rotate(-90 126.6 148.9)">BAT</text>
<text x="165" y="144.7">GND</text>
<text x="170.3" y="147.3">GND</text>
<text x="191.3" y="147.3">GND</text>
<text x="196.5" y="144.7">GND</text>
<text x="111.1" y="153.9">VCC</text>
<text x="123.2" y="154.6">GND</text>
</g>
<g font-size=".8" fill="#0e0e0e">
<text x="61.3" y="93.7">SPM10102R2MESN</text>
<text x="61.3" y="96.3">L1</text>
</g>
</svg>
